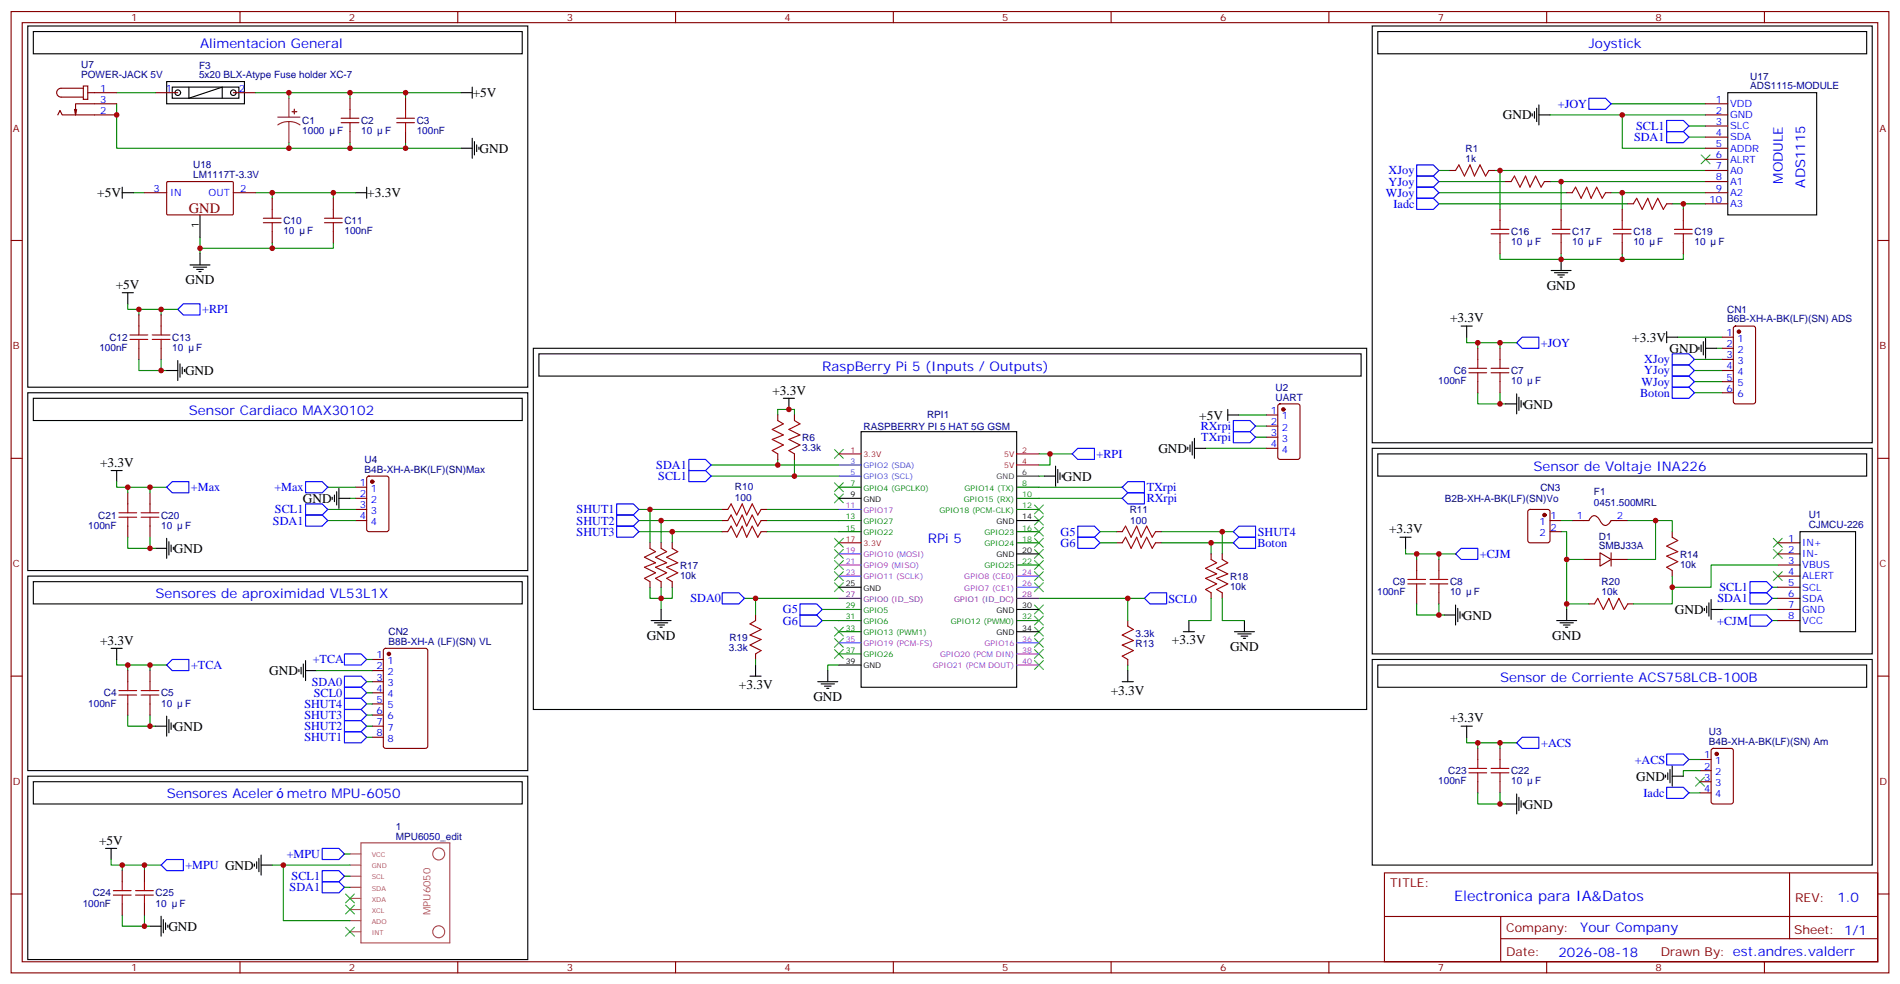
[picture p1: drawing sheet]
<svg xmlns="http://www.w3.org/2000/svg" width="603mm" height="312mm" viewBox="0 0 603 312" stroke-linecap="round" stroke-linejoin="round" font-family="sans-serif">
<g fill="none" stroke="#870000" stroke-width=".35">
<path d="M3.5 3.7h596.2v305.1h-596.2zM7.1 7.2h589.1v298.1h-589.1zM76.2 3.7v3.5M145.3 3.7v3.5M214.5 3.7v3.5M283.6 3.7v3.5M352.8 3.7v3.5M421.9 3.7v3.5M491.1 3.7v3.5M560.2 3.7v3.5M18.3 36.5l.7-1.4 .8 1.4h17.2M24.3 34.7l-.3 1.8"/>
<path d="M26.5 27.3h1.4v4.2h-1.4zM26.5 28h-7.1a1.41 1.41 0 0 0-1.4 1.4 1.41 1.41 0 0 0 1.4 1.4h7.1M27.9 29.4h9.1M37 32.9h-13v3.6l-.4-1.8M49.4 29.4h7M74.1 29.4h7M111.1 31.2v3.5M128.8 31.2v3.5M541.5 32.9h7.1M541.5 36.5h7.1M53 57.8l.3-.2 20.6 .1 .2 .3-.1 10.1-.3 .1h-20.6l-.2-.3zM111.1 41.8v3.5"/>
<path d="M128.8 41.8v3.5M460.4 54.1h1.7M472.7 54.1h1.8M478 57.6h1.8M490.4 57.6h1.7M541.5 57.6h7.1M541.5 54.1h7.1M541.5 40h7.1M541.5 43.5h7.1M541.5 50.6h7.1M541.5 47.1h7.1M3.5 76.3h3.6"/>
<path d="M45.9 61.2h7M74.1 61.2h7M86.4 62.9v3.6M86.4 73.5v3.5M105.8 62.9v3.6M105.8 73.5v3.5M476.2 66.5v3.5M476.2 77v3.6M495.7 66.5v3.5M495.7 77v3.6M497.4 61.2h1.8M509.8 61.2h1.7"/>
<path d="M515.1 66.5v3.5M515.1 77v3.6M516.8 64.7h1.8M529.2 64.7h1.7M534.5 66.5v3.5M534.5 77v3.6M541.5 64.7h7.1M541.5 61.2h7.1M596.2 76.3h3.5M44.1 100v3.5M51.2 100v3.5M44.1 110.6v3.5"/>
<path d="M51.2 110.6v3.5M469.2 110.6v3.5M476.2 110.6v3.5M546.8 107h3.5M546.8 110.6h3.5M546.8 114.1h3.5M546.8 117.6h3.5M550.6 103.7l.4-.2h5.7l.6 .4 .1 23.6-.5 .6-5.9 .1-.6-.5-.1-23.5zM246.9 131.7v1.8M252.2 131.7v1.8M402.2 131.7h3.5M402.2 135.3h3.5"/>
<path d="M402.2 138.8h3.5M405.9 128.4l.5-.2h5.6l.7 .4v16.5l-.4 .7h-5.9l-.7-.4v-16.5zM469.2 121.1v3.6M476.2 121.1v3.6M546.8 121.1h3.5M546.8 124.7h3.5M3.5 145.5h3.6M40.6 156.4v3.5M47.6 156.4v3.5M112.9 154.7h3.5M112.9 158.2h3.5M116.7 151.3l.4-.2h5.7l.6 .5 .1 16.5-.5 .6-5.9 .1-.6-.5-.1-16.5z"/>
<path d="M246.9 144.1v1.7M252.2 144.1v1.7M402.2 142.3h3.5M596.2 145.5h3.5M40.6 167v3.5M47.6 167v3.5M112.9 161.7h3.5M112.9 165.2h3.5M206.4 172.3v1.8M209.9 172.3v1.8M213.4 172.3v1.8M229.3 161.7h1.8"/>
<path d="M229.3 165.2h1.8M229.3 168.8h1.8M241.7 161.7h1.7M241.7 165.2h1.7M241.7 168.8h1.7M354.5 168.8h1.8M354.5 172.3h1.8M366.9 168.8h1.8M366.9 172.3h1.8M384.5 175.8v1.8M388.1 175.8v1.8M449.8 177.6v3.5"/>
<path d="M456.8 177.6v3.5M485.3 161.9l.5-.2h5.6l.7 .4v9.5l-.4 .6-5.9 .1-.7-.5v-9.4zM492.1 165.2h3.6M492.1 168.8h3.6M499.2 165.2h5.3l.6-.9a1.66 1.66 0 0 1 1.7-.5 1.66 1.66 0 0 1 1.1 1.3 2.13 2.13 0 0 0 2.3 1.6l1.3-1.5h5.3M502.7 177.6h5.3M508 175.5l3.5 2.1-3.5 2.1zM511.5 177.6h5.3M511.5 175.5v4.2M530.9 168.8v1.7M564.4 172.3h7.1M564.4 175.8h7.1"/>
<path d="M564.4 179.4h7.1M206.4 184.6v1.8M209.9 184.6v1.8M213.4 184.6v1.8M239.9 195.2v1.8M358.1 197v1.8M384.5 188.2v1.7M388.1 188.2v1.7M449.8 188.2v3.5M456.8 188.2v3.5M504.5 191.7h1.7M516.8 191.7h1.8"/>
<path d="M530.9 181.1v1.8M564.4 182.9h7.1M564.4 186.4h7.1M564.4 189.9h7.1M564.4 193.5h7.1M564.4 197h7.1M3.5 214.6h3.6M40.6 212.9v3.5M47.6 212.9v3.5M118.2 209.3h3.5M118.2 212.9h3.5M118.2 216.4h3.5"/>
<path d="M118.2 219.9h3.5M121.9 206l.5-.2h12.7l.7 .4v30.7l-.4 .6-13 .1-.6-.5-.1-30.6zM239.9 207.6v1.7M358.1 209.3v1.8M596.2 214.6h3.5M40.6 223.4v3.6M47.6 223.4v3.6M118.2 223.4h3.5M118.2 227h3.5M118.2 230.5h3.5M118.2 234h3.5M469.2 237.6v3.5"/>
<path d="M476.2 237.6v3.5M543.5 237.8l.5-.2h5.6l.7 .4v16.5l-.4 .6-5.9 .1-.7-.5v-16.4zM469.2 248.1v3.6M476.2 248.1v3.6M539.8 241.1h3.5M539.8 244.6h3.5M539.8 248.1h3.5M539.8 251.7h3.5M38.8 276.4v3.5M45.9 276.4v3.5M439.6 277.1h156.6v28.2h-156.6zM568.2 277.1v20.9"/>
<path d="M3.5 283.8h3.6M38.8 286.9v3.6M45.9 286.9v3.6M439.6 290.9h156.5M476.5 298h119.6M476.5 290.9v14.1M596.2 283.8h3.5M76.2 305.3v3.5M145.3 305.3v3.5M214.5 305.3v3.5M283.6 305.3v3.5M352.8 305.3v3.5"/>
<path d="M421.9 305.3v3.5M491.1 305.3v3.5M560.2 305.3v3.5"/>
</g>
<g fill="#870000" stroke="#870000" stroke-width=".35">
<circle cx="118.2" cy="152.9" r=".53"/>
<circle cx="490.4" cy="163.5" r=".53"/>
<circle cx="545" cy="239.3" r=".53"/>
<circle cx="123.5" cy="207.6" r=".53"/>
<circle cx="552.1" cy="105.3" r=".53"/>
<circle cx="407.5" cy="130" r=".53"/>
</g>
<g fill="none" stroke="#3c3" stroke-width=".35">
<path d="M540.1 49.2l2.8 2.8M542.9 49.2l-2.8 2.8M264.9 142.7l2.9 2.8M264.9 153.2l2.9 2.9M264.9 156.8l2.9 2.8M267.8 142.7l-2.9 2.8M267.8 153.2l-2.9 2.9M267.8 156.8l-2.9 2.8M264.9 174.4l2.9 2.8M264.9 177.9l2.9 2.9M264.9 170.9l2.9 2.8M267.8 174.4l-2.9 2.8"/>
<path d="M267.8 177.9l-2.9 2.9M267.8 170.9l-2.9 2.8M328.4 160.3l2.9 2.8M328.4 163.8l2.9 2.9M328.4 174.4l2.9 2.8M328.4 177.9l2.9 2.9M328.4 167.4l2.9 2.8M328.4 170.9l2.9 2.8M331.3 160.3l-2.9 2.8M331.3 163.8l-2.9 2.9M331.3 174.4l-2.9 2.8M331.3 177.9l-2.9 2.9"/>
<path d="M331.3 167.4l-2.9 2.8M331.3 170.9l-2.9 2.8M563 174.4l2.9 2.8M563 170.9l2.9 2.8M565.9 174.4l-2.9 2.8M565.9 170.9l-2.9 2.8M264.9 181.5l2.9 2.8M264.9 185l2.9 2.8M264.9 199.1l2.9 2.8M267.8 181.5l-2.9 2.8M267.8 185l-2.9 2.8M267.8 199.1l-2.9 2.8"/>
<path d="M328.4 192.1l2.9 2.8M328.4 181.5l2.9 2.8M328.4 185l2.9 2.8M328.4 199.1l2.9 2.8M328.4 195.6l2.9 2.8M331.3 192.1l-2.9 2.8M331.3 181.5l-2.9 2.8M331.3 185l-2.9 2.8M331.3 199.1l-2.9 2.8M331.3 195.6l-2.9 2.8M563 181.5l2.9 2.8M565.9 181.5l-2.9 2.8"/>
<path d="M264.9 202.6l2.9 2.9M264.9 206.2l2.9 2.8M267.8 202.6l-2.9 2.9M267.8 206.2l-2.9 2.8M328.4 202.6l2.9 2.9M328.4 206.2l2.9 2.8M328.4 209.7l2.9 2.8M331.3 202.6l-2.9 2.9M331.3 206.2l-2.9 2.8M331.3 209.7l-2.9 2.8M538.3 246.7l2.9 2.9M541.2 246.7l-2.9 2.9"/>
<path d="M109.7 283.8l2.8 2.8M109.7 287.3l2.8 2.8M109.7 294.4l2.8 2.8M112.5 283.8l-2.8 2.8M112.5 287.3l-2.8 2.8M112.5 294.4l-2.8 2.8"/>
</g>
<g fill="none" stroke="#008700" stroke-width=".35">
<path d="M37 32.9v14.2h109.4M37 29.4h12.4M81.1 29.4h65.3M91.7 29.4v1.8M111.1 29.4v1.8M128.8 29.4v1.8M492.1 36.5h49.4M511.5 32.9h30M515.1 36.5v10.6h26.4M91.7 45.3v1.8M111.1 45.3v1.8M128.8 45.3v1.8"/>
<path d="M456.8 57.6h21.2M456.8 54.1h3.6M474.5 54.1h1.7v12.4M476.2 54.1h65.3M492.1 57.6h3.6v8.9M495.7 57.6h45.8M536.2 40h5.3M536.2 43.5h5.3M42.3 61.2h3.6M63.5 75.3v5.3M81.1 61.2h31.8M86.4 77v1.8h-22.9"/>
<path d="M86.4 61.2v1.7M105.8 77v1.8h-19.4M105.8 61.2v1.7M456.8 64.7h60M456.8 61.2h40.6M511.5 61.2h3.6v5.3M515.1 61.2h26.4M530.9 64.7h3.6v1.8M534.5 64.7h7M40.6 96.4v1.8h15.8M44.1 98.2v1.8M51.2 98.2v1.8"/>
<path d="M476.2 80.6v1.7h19.5M495.7 80.6v1.7h19.4v-1.7M534.5 80.6v1.7h-19.4M44.1 114.1v3.5h7.1v-3.5M51.2 117.6h1.7M465.7 107v1.8h15.8M469.2 108.8v1.8M476.2 108.8v1.8M532.7 107h14.1M538 114.1h8.8M538 117.6h8.8M545 110.6h1.8"/>
<path d="M246.9 131.7v-1.7h5.3v1.7M393.3 131.7h8.9M398.6 138.8h3.6M398.6 135.3h3.6M469.2 124.7v3.5h7v-3.5M476.2 128.2h1.8M538 121.1h8.8M538 124.7h8.8M37 152.9v1.8h15.9M40.6 154.7v1.7M47.6 154.7v1.7M104.1 154.7h8.8"/>
<path d="M111.1 158.2h1.8M225.8 151.1h40.5M225.8 147.6h40.5M246.9 145.8v1.8M252.2 145.8v5.3M329.8 158.2h26.5M329.8 154.7h26.5M329.8 151.1h1.8M329.8 144.1h10.6M333.4 144.1v3.5h-3.6M382.8 142.3h19.4M40.6 170.5v3.6h7v-3.6"/>
<path d="M47.6 174.1h1.8M104.1 165.2h8.8M104.1 161.7h8.8M202.8 168.8h26.5M202.8 165.2h26.5M202.8 161.7h26.5M206.4 161.7v10.6M209.9 165.2v7.1M213.4 168.8v3.5M243.4 168.8h22.9M243.4 165.2h22.9M243.4 161.7h22.9"/>
<path d="M349.2 172.3h5.3M349.2 168.8h5.3M368.7 172.3h15.8v3.5M368.7 168.8h22.9M384.5 172.3h7.1M388.1 168.8v7M446.3 174.1v1.7h15.8M449.8 175.8v1.8M456.8 175.8v1.8M495.7 168.8h1.7v24.7M495.7 165.2h3.5M497.4 177.6h5.3"/>
<path d="M516.8 165.2h14.1v3.6M525.6 165.2v12.4h-8.8M564.4 179.4h-21.1v7h-12.4M206.4 186.4v3.5h3.5v3.6M209.9 186.4v3.5h3.5v-3.5M236.4 189.9h29.9M239.9 189.9v5.3M261.1 197h5.2M261.1 193.5h5.2M329.8 189.9h33.6M358.1 189.9v7.1M384.5 189.9v7.1h-7"/>
<path d="M388.1 189.9v7.1h7M449.8 191.7v3.5h7v-3.5M456.8 195.2h1.8M497.4 191.7h7.1M530.9 182.9v8.8h-12.3M546.8 193.5h17.6M562.7 189.9h1.7M562.7 197h1.7M562.7 186.4h1.7M37 209.3v1.8h15.9M40.6 211.1v1.8M47.6 211.1v1.8"/>
<path d="M100.5 212.9h17.7M116.4 209.3h1.8M116.4 219.9h1.8M116.4 216.4h1.8M239.9 209.3v1.8M266.3 211.1h-3.5v1.8M358.1 211.1v1.8M40.6 227v3.5h7v-3.5M47.6 230.5h1.8M116.4 230.5h1.8M116.4 234h1.8M116.4 227h1.8"/>
<path d="M116.4 223.4h1.8M465.7 234v1.8h15.8M469.2 235.8v1.8M476.2 235.8v1.8M469.2 251.7v3.5h7v-3.5M476.2 255.2h1.8M536.2 251.7h3.6M536.2 241.1h3.6M539.8 244.6h-5.3v1.8M35.3 272.8v1.8h15.9M38.8 274.6v1.8M45.9 274.6v1.8"/>
<path d="M86.4 274.6h24.7M90 274.6v17.6h21.1M109.4 278.1h1.7M109.4 271.1h1.7M38.8 290.5v3.5h7.1v-3.5M45.9 294h1.7M109.4 281.7h1.7"/>
</g>
<g fill="none" stroke="#000" stroke-width=".35">
<path d="M8.8 8.3h158.8v114.6h-158.8zM10.6 10h155.2v7.1h-155.2zM435.7 8.3h158.7v132.2h-158.7zM437.4 10h155.3v7.1h-155.3zM52.9 25.9h24.7v7h-24.7zM54.7 27.7h21.1v3.5h-21.1zM60 27.7v3.5l10.6-3.5v3.5M146.4 29.4h3.5M149.9 27.7v3.5M486.5 36.1v.7M487.2 35.4v2.1M487.9 34.4v4.2"/>
<path d="M488.6 36.5h3.5M488.6 33.3v6.4M548.6 29.4h28.2v38.8h-28.2zM38.8 59.4v3.5M116.4 59.4v3.5M146.4 47.1h3.5M149.9 43.9v6.3M150.6 44.9v4.3M151.3 46v2.1M152 46.7v.7M38.8 61.2h3.5M63.5 68.2v7.1"/>
<path d="M112.9 61.2h3.5M38.8 92.9h3.5M40.6 92.9v3.5M60.3 84.1h6.4M61.4 84.8h4.2M62.4 85.5h2.2M63.1 86.2h.8M63.5 80.6v3.5M492.5 85.9h6.3M493.5 86.6h4.3M494.6 87.3h2.1M495.3 88h.7"/>
<path d="M495.7 82.3v3.6M52.9 117.6h3.5M56.4 114.4v6.4M57.1 115.5v4.2M57.9 116.6v2.1M58.6 117.3v.7M169.3 110.6h264.6v114.6h-264.6zM171.1 112.3h261.1v7.1h-261.1zM463.9 103.5h3.5M465.7 103.5v3.5M529.2 107h3.5M529.2 105.3v3.5"/>
<path d="M539.4 110.2v.7M540.1 109.5v2.1M540.8 108.4v4.3M541.5 110.6h3.5M541.5 107.4v6.3M8.8 124.7h158.8v56.4h-158.8zM10.6 126.4h155.2v7.1h-155.2zM248.7 126.4h3.5M250.5 126.4v3.6M273.4 137h49.4v81.2h-49.4zM379.2 139.1v6.4M389.8 131.7h3.5"/>
<path d="M389.8 130v3.5M478 128.2h3.5M481.5 125v6.4M482.2 126.1v4.2M483 127.1v2.2M483.7 127.8v.8M35.3 149.4h3.5M37 149.4v3.5M105.5 157.8v.7M106.2 157.1v2.1M106.9 156.1v4.2M107.6 158.2h3.5"/>
<path d="M107.6 155v6.4M266.3 158.2h7.1M331.6 151.1h3.5M335.1 148v6.3M335.8 149v4.2M336.5 150.1v2.1M337.3 150.8v.7M377.1 142v.7M377.8 141.3v2.1M378.5 140.2v4.2M379.2 142.3h3.6M435.7 142.3h158.7v65.3h-158.7z"/>
<path d="M437.4 144.1h155.3v7h-155.3zM49.4 174.1h3.5M52.9 170.9v6.3M53.6 171.9v4.3M54.3 173v2.1M55 173.7v.7M322.8 165.2h7M322.8 175.8h7M444.5 170.5h3.5M446.3 170.5v3.6M571.5 168.8h17.6v31.7h-17.6zM8.8 182.9h158.8v61.7h-158.8z"/>
<path d="M10.6 184.6h155.2v7.1h-155.2zM206.7 197h6.4M207.8 197.7h4.2M208.8 198.4h2.2M209.5 199.1h.8M209.9 193.5v3.5M266.3 186.4h7.1M322.8 193.5h7M377.5 197v3.5M395.1 197v3.5M458.6 195.2h3.5M462.1 192.1v6.3"/>
<path d="M462.8 193.1v4.2M463.5 194.2v2.1M464.3 194.9v.7M494.2 197h6.4M495.3 197.7h4.2M496.4 198.4h2.1M497.1 199.1h.7M497.4 193.5v3.5M541.2 193.1v.7M541.9 192.4v2.1M542.6 191.3v4.3M543.3 193.5h3.5"/>
<path d="M543.3 190.3v6.3M35.3 205.8h3.5M37 205.8v3.5M94.9 212.5v.7M95.6 211.8v2.1M96.3 210.7v4.3M97 212.9h3.5M97 209.7v6.3M238.1 214.6h3.6M239.9 211.1v3.5M259.6 216.4h6.4M260.7 217.1h4.2"/>
<path d="M261.8 217.8h2.1M262.5 218.5h.7M262.8 212.9v3.5M266.3 211.1h7.1M322.8 200.5h7M356.3 216.4h3.5M358.1 212.9v3.5M375.7 200.5h3.5M391.9 200.5h6.4M393 201.2h4.2M394.1 201.9h2.1M394.8 202.6h.7"/>
<path d="M435.7 209.3h158.7v65.3h-158.7zM437.4 211.1h155.3v7.1h-155.3zM49.4 230.5h3.5M52.9 227.3v6.4M53.6 228.4v4.2M54.3 229.4v2.2M55 230.2v.7M463.9 230.5h3.5M465.7 230.5v3.5M8.8 246.4h158.8v58.2h-158.8zM10.6 248.1h155.2v7.1h-155.2zM478 255.2h3.5"/>
<path d="M481.5 252v6.4M482.2 253.1v4.2M483 254.1v2.2M483.7 254.8v.8M528.8 246v.7M529.5 245.3v2.1M530.2 244.3v4.2M530.9 246.4h3.6M530.9 243.2v6.4M33.5 269.3h3.5M35.3 269.3v3.5M80.8 274.2v.8"/>
<path d="M81.5 273.5v2.2M82.2 272.5v4.2M82.9 274.6h3.5M82.9 271.4v6.4M47.6 294h3.6M51.2 290.8v6.4M51.9 291.9v4.2M52.6 292.9v2.2M53.3 293.7v.7"/>
<circle cx="56.4" cy="29.4" r=".88"/>
<circle cx="74.1" cy="29.4" r=".88"/>
</g>
<g fill="none" stroke="#00f" stroke-width=".35">
<path d="M504.5 31.2h5.3l1.7 1.7-1.7 1.8h-5.3zM529.2 38.2h5.3l1.7 1.8-1.7 1.8h-5.3zM449.8 59.4h5.3l1.7 1.8-1.7 1.7h-5.3zM449.8 55.9h5.3l1.7 1.7-1.7 1.8h-5.3zM449.8 52.4h5.3l1.7 1.7-1.7 1.8h-5.3zM529.2 41.8h5.3l1.7 1.7-1.7 1.8h-5.3zM449.8 62.9h5.3l1.7 1.8-1.7 1.8h-5.3zM56.4 98.2l1.8-1.8h5.3v3.6h-5.3zM481.5 108.8l1.8-1.8h5.3v3.6h-5.3zM530.9 119.4h5.3l1.8 1.7-1.8 1.8h-5.3zM530.9 115.9h5.3l1.8 1.7-1.8 1.8h-5.3zM530.9 112.3h5.3l1.8 1.8-1.8 1.8h-5.3z"/>
<path d="M391.6 133.5h5.3l1.7 1.8-1.7 1.7h-5.3zM391.6 137h5.3l1.7 1.8-1.7 1.7h-5.3zM530.9 122.9h5.3l1.8 1.8-1.8 1.7h-5.3zM52.9 154.7l1.8-1.8h5.3v3.5h-5.3zM97 159.9h5.3l1.8 1.8-1.8 1.8h-5.3zM97 152.9h5.3l1.8 1.8-1.8 1.7h-5.3zM195.8 159.9h5.3l1.7 1.8-1.7 1.8h-5.3zM218.7 149.4h5.3l1.8 1.7-1.8 1.8h-5.3zM218.7 145.8h5.3l1.8 1.8-1.8 1.8h-5.3zM340.4 144.1l1.8-1.8h5.3v3.5h-5.3zM356.3 158.2l1.8-1.8h5.3v3.5h-5.3zM358.1 152.9h5.3v3.5h-5.3l-1.8-1.7z"/>
<path d="M97 163.5h5.3l1.8 1.7-1.8 1.8h-5.3zM195.8 167h5.3l1.7 1.8-1.7 1.7h-5.3zM195.8 163.5h5.3l1.7 1.7-1.7 1.8h-5.3zM342.2 167h5.3l1.7 1.8-1.7 1.7h-5.3zM342.2 170.5h5.3l1.7 1.8-1.7 1.8h-5.3zM391.6 172.3l1.7-1.8h5.3v3.6h-5.3zM391.6 168.8l1.7-1.8h5.3v3.5h-5.3zM462.1 175.8l1.8-1.7h5.3v3.5h-5.3zM229.3 188.2h5.3l1.8 1.7-1.8 1.8h-5.3zM254 191.7h5.3l1.8 1.8-1.8 1.7h-5.3zM254 195.2h5.3l1.8 1.8-1.8 1.8h-5.3zM363.4 189.9l1.7-1.7h5.3v3.5h-5.3z"/>
<path d="M555.6 195.2h5.3l1.8 1.8-1.8 1.8h-5.3zM555.6 188.2h5.3l1.8 1.7-1.8 1.8h-5.3zM555.6 184.6h5.3l1.8 1.8-1.8 1.8h-5.3zM54.7 209.3h5.3v3.6h-5.3l-1.8-1.8zM109.4 207.6h5.3l1.7 1.7-1.7 1.8h-5.3zM109.4 218.2h5.3l1.7 1.7-1.7 1.8h-5.3zM109.4 214.6h5.3l1.7 1.8-1.7 1.8h-5.3zM109.4 232.3h5.3l1.7 1.7-1.7 1.8h-5.3zM109.4 228.7h5.3l1.7 1.8-1.7 1.8h-5.3zM109.4 225.2h5.3l1.7 1.8-1.7 1.7h-5.3zM109.4 221.7h5.3l1.7 1.7-1.7 1.8h-5.3zM481.5 235.8l1.8-1.8h5.3v3.6h-5.3z"/>
<path d="M529.2 239.3h5.3l1.7 1.8-1.7 1.8h-5.3zM529.2 249.9h5.3l1.7 1.8-1.7 1.7h-5.3zM51.2 274.6l1.7-1.8h5.3v3.6h-5.3zM102.3 269.3h5.3l1.8 1.8-1.8 1.7h-5.3zM102.3 276.4h5.3l1.8 1.7-1.8 1.8h-5.3zM102.3 279.9h5.3l1.8 1.8-1.8 1.7h-5.3z"/>
</g>
<g fill="none" stroke="#a10000" stroke-width=".35">
<path d="M108.3 38.9h5.6M108.3 37.5h5.6M111.1 34.7v2.8M111.1 38.9v2.9M125.9 38.9h5.7M125.9 37.5h5.7M128.8 34.7v2.8M128.8 38.9v2.9M462.1 54.1l1.1-1.7 1.8 3.5 1.7-3.5 1.4 3.5 1.8-3.5 1.8 3.5 1-1.8M479.8 57.6l1-1.7 1.8 3.5 1.8-3.5 1.4 3.5 1.7-3.5 1.8 3.5 1.1-1.8M83.6 69.3h5.7M83.6 70.7h5.7"/>
<path d="M86.4 66.5v2.8M86.4 70.7v2.8M103 69.3h5.7M103 70.7h5.7M105.8 66.5v2.8M105.8 70.7v2.8M473.4 72.8h5.7M473.4 74.2h5.7M476.2 70v2.8M476.2 74.2v2.8M492.8 72.8h5.7M492.8 74.2h5.7"/>
<path d="M495.7 70v2.8M495.7 74.2v2.8M499.2 61.2l1-1.8 1.8 3.5 1.8-3.5 1.4 3.5 1.7-3.5 1.8 3.5 1.1-1.7M512.2 72.8h5.7M512.2 74.2h5.7M515.1 70v2.8M515.1 74.2v2.8M518.6 64.7l1-1.8 1.8 3.6 1.8-3.6 1.4 3.6 1.7-3.6 1.8 3.6 1.1-1.8M531.6 72.8h5.7M531.6 74.2h5.7M534.5 70v2.8M534.5 74.2v2.8"/>
<path d="M41.3 107.7h5.6M41.3 106.3h5.6M44.1 103.5v2.8M44.1 107.7v2.9M48.3 107.7h5.7M48.3 106.3h5.7M51.2 103.5v2.8M51.2 107.7v2.9M466.4 118.3h5.6M466.4 116.9h5.6M469.2 114.1v2.8M469.2 118.3v2.8"/>
<path d="M473.4 118.3h5.7M473.4 116.9h5.7M476.2 114.1v2.8M476.2 118.3v2.8M246.9 133.5l1.8 1-3.5 1.8 3.5 1.8-3.5 1.4 3.5 1.8-3.5 1.7 1.7 1.1M252.2 133.5l1.8 1-3.5 1.8 3.5 1.8-3.5 1.4 3.5 1.8-3.5 1.7 1.7 1.1M40.6 159.9v2.9M47.6 159.9v2.9M37.7 162.8h5.7M37.7 164.2h5.7M40.6 164.2v2.8M44.8 162.8h5.6"/>
<path d="M44.8 164.2h5.6M47.6 164.2v2.8M206.4 174.1l1.7 1-3.5 1.8 3.5 1.7-3.5 1.5 3.5 1.7-3.5 1.8 1.8 1M209.9 174.1l1.8 1-3.6 1.8 3.6 1.7-3.6 1.5 3.6 1.7-3.6 1.8 1.8 1M213.4 174.1l1.8 1-3.5 1.8 3.5 1.7-3.5 1.5 3.5 1.7-3.5 1.8 1.7 1M231.1 161.7l1-1.8 1.8 3.6 1.8-3.6 1.4 3.6 1.7-3.6 1.8 3.6 1.1-1.8M231.1 165.2l1-1.7 1.8 3.5 1.8-3.5 1.4 3.5 1.7-3.5 1.8 3.5 1.1-1.8M231.1 168.8l1-1.8 1.8 3.5 1.8-3.5 1.4 3.5 1.7-3.5 1.8 3.5 1.1-1.7M356.3 172.3l1.1-1.8 1.7 3.6 1.8-3.6 1.4 3.6 1.8-3.6 1.7 3.6 1.1-1.8M356.3 168.8l1.1-1.8 1.7 3.5 1.8-3.5 1.4 3.5 1.8-3.5 1.7 3.5 1.1-1.7M384.5 177.6l1.8 1-3.5 1.8 3.5 1.8-3.5 1.4 3.5 1.7-3.5 1.8 1.7 1.1M388.1 177.6l1.7 1-3.5 1.8 3.5 1.8-3.5 1.4 3.5 1.7-3.5 1.8 1.8 1.1"/>
<path d="M530.9 170.5l1.8 1.1-3.5 1.8 3.5 1.7-3.5 1.4 3.5 1.8-3.5 1.8 1.7 1M239.9 197l-1.8 1 3.6 1.8-3.6 1.8 3.6 1.4-3.6 1.8 3.6 1.7-1.8 1.1M358.1 198.8l1.7 1-3.5 1.8 3.5 1.7-3.5 1.5 3.5 1.7-3.5 1.8 1.8 1M447 183.9h5.6M447 185.3h5.6M449.8 181.1v2.8M449.8 185.3v2.9M454 183.9h5.7M454 185.3h5.7M456.8 181.1v2.8M456.8 185.3v2.9M506.2 191.7l1.1-1.8 1.8 3.6 1.7-3.6 1.4 3.6 1.8-3.6 1.8 3.6 1-1.8"/>
<path d="M37.7 219.2h5.7M40.6 216.4v2.8M44.8 219.2h5.6M47.6 216.4v2.8M37.7 220.6h5.7M40.6 220.6v2.8M44.8 220.6h5.6M47.6 220.6v2.8M466.4 243.9h5.6M466.4 245.3h5.6M469.2 241.1v2.8M469.2 245.3v2.8"/>
<path d="M473.4 243.9h5.7M473.4 245.3h5.7M476.2 241.1v2.8M476.2 245.3v2.8M38.8 279.9v2.8M45.9 279.9v2.8M36 284.1h5.6M36 282.7h5.6M38.8 284.1v2.8M43 284.1h5.7M43 282.7h5.7M45.9 284.1v2.8"/>
</g>
<path d="M266.3 144.1h7.1M322.8 144.1h7M322.8 147.6h7M266.3 172.3h7.1" fill="none" stroke="#f00" stroke-width=".35"/>
<path d="M266.3 147.6h7.1M266.3 151.1h7.1" fill="none" stroke="#06c" stroke-width=".35"/>
<path d="M322.8 151.1h7" fill="none" stroke="#333" stroke-width=".35"/>
<g fill="none" stroke="#060" stroke-width=".35">
<path d="M266.3 154.7h7.1M322.8 154.7h7M322.8 158.2h7M266.3 165.2h7.1M266.3 168.8h7.1M322.8 161.7h7M322.8 168.8h7M322.8 172.3h7M322.8 179.4h7M266.3 193.5h7.1M266.3 197h7.1M322.8 197h7"/>
<path d="M266.3 200.5h7.1M266.3 207.6h7.1"/>
</g>
<path d="M266.3 161.7h7.1M266.3 175.8h7.1M266.3 179.4h7.1M266.3 182.9h7.1M322.8 182.9h7M322.8 186.4h7M266.3 204h7.1M322.8 204h7M322.8 207.6h7M322.8 211.1h7" fill="none" stroke="#90f" stroke-width=".35"/>
<path d="M266.3 189.9h7.1M322.8 189.9h7" fill="none" stroke="#609" stroke-width=".35"/>
<path d="M88.2 37.2h7M91.7 38.6l-1.8 .2-1.7 .9M91.7 38.6l1.9 .2 1.6 .9M91.7 31.2v6M91.7 38.6v6.7" fill="none" stroke="#8c2424" stroke-width=".35"/>
<g fill="#8c2424" stroke="#8c2424" stroke-width=".35">
<path d="M92.8 35.4l1.4 .1z"/>
<path d="M93.5 34.7v1.4z"/>
</g>
<path d="M111.1 271.1h3.5M111.1 278.1h3.5M111.1 274.6h3.5M114.6 267.5h28.2v31.8h-28.2zM141.2 271.1a1.9 1.9 0 0 0-2.8-1.7 1.9 1.9 0 0 0-.1 3.3 1.9 1.9 0 0 0 2.9-1.5M111.1 281.7h3.5M111.1 285.2h3.5M111.1 288.7h3.5M111.1 292.2h3.5M111.1 295.8h3.5M141.2 295.8a1.9 1.9 0 0 0-2.8-1.7 1.9 1.9 0 0 0-.1 3.3 1.9 1.9 0 0 0 2.9-1.5" fill="none" stroke="#a64a4a" stroke-width=".35"/>
<g fill="#c00">
<circle cx="37" cy="36.5" r=".88"/>
<circle cx="111.1" cy="29.4" r=".88"/>
<circle cx="239.9" cy="189.9" r=".88"/>
<circle cx="250.5" cy="130" r=".88"/>
<circle cx="358.1" cy="189.9" r=".88"/>
<circle cx="128.8" cy="29.4" r=".88"/>
<circle cx="91.7" cy="29.4" r=".88"/>
<circle cx="388.1" cy="168.8" r=".88"/>
<circle cx="384.5" cy="172.3" r=".88"/>
<circle cx="209.9" cy="189.9" r=".88"/>
<circle cx="213.4" cy="168.8" r=".88"/>
<circle cx="209.9" cy="165.2" r=".88"/>
<circle cx="206.4" cy="161.7" r=".88"/>
<circle cx="246.9" cy="147.6" r=".88"/>
<circle cx="252.2" cy="151.1" r=".88"/>
<circle cx="534.5" cy="64.7" r=".88"/>
<circle cx="495.7" cy="82.3" r=".88"/>
<circle cx="515.1" cy="82.3" r=".88"/>
<circle cx="515.1" cy="36.5" r=".88"/>
<circle cx="515.1" cy="61.2" r=".88"/>
<circle cx="495.7" cy="57.6" r=".88"/>
<circle cx="476.3" cy="54.1" r=".88"/>
<circle cx="333.4" cy="144.1" r=".88"/>
<circle cx="86.4" cy="78.8" r=".88"/>
<circle cx="105.8" cy="61.2" r=".88"/>
<circle cx="86.4" cy="61.2" r=".88"/>
<circle cx="63.5" cy="78.8" r=".88"/>
<circle cx="91.7" cy="47.1" r=".88"/>
<circle cx="111.1" cy="47.1" r=".88"/>
<circle cx="128.8" cy="47.1" r=".88"/>
<circle cx="51.2" cy="117.6" r=".88"/>
<circle cx="44.1" cy="98.2" r=".88"/>
<circle cx="51.2" cy="98.2" r=".88"/>
<circle cx="47.6" cy="154.7" r=".88"/>
<circle cx="40.6" cy="154.7" r=".88"/>
<circle cx="47.6" cy="174.1" r=".88"/>
<circle cx="47.6" cy="230.5" r=".88"/>
<circle cx="40.6" cy="211.1" r=".88"/>
<circle cx="47.6" cy="211.1" r=".88"/>
<circle cx="476.3" cy="128.2" r=".88"/>
<circle cx="469.2" cy="108.8" r=".88"/>
<circle cx="476.3" cy="108.8" r=".88"/>
<circle cx="456.8" cy="175.8" r=".88"/>
<circle cx="449.8" cy="175.8" r=".88"/>
<circle cx="456.8" cy="195.2" r=".88"/>
<circle cx="476.3" cy="235.8" r=".88"/>
<circle cx="469.2" cy="235.8" r=".88"/>
<circle cx="476.3" cy="255.2" r=".88"/>
<circle cx="45.9" cy="294" r=".88"/>
<circle cx="38.8" cy="274.6" r=".88"/>
<circle cx="45.9" cy="274.6" r=".88"/>
<circle cx="90" cy="274.6" r=".88"/>
<circle cx="497.4" cy="191.7" r=".88"/>
<circle cx="530.9" cy="186.4" r=".88"/>
<circle cx="497.4" cy="177.6" r=".88"/>
<circle cx="525.6" cy="165.2" r=".88"/>
</g>
<text font-size="4.6" fill="#800" x="60" y="67.5">GND</text>
<text font-size="4.6" fill="#00f" x="461.7" y="286.1">Electronica para IA&amp;Datos</text>
<g font-size="4.2" fill="#00f">
<text x="63.5" y="15.3">Alimentacion General</text>
<text x="504.5" y="15.3">Joystick</text>
<text x="566.1" y="58.3" transform="rotate(-90 566.1 58.3)">MODULE</text>
<text x="573.1" y="59.5" transform="rotate(-90 573.1 59.5)">ADS1115</text>
<text x="261.1" y="117.6">RaspBerry Pi 5 (Inputs / Outputs)</text>
<text x="60" y="131.7">Sensor Cardiaco MAX30102</text>
<text x="486.8" y="149.4">Sensor de Voltaje INA226</text>
<text x="294.6" y="172.3">RPi 5</text>
<text x="49.4" y="189.9">Sensores de aproximidad VL53L1X</text>
<text x="476.2" y="216.4">Sensor de Corriente ACS758LCB-100B</text>
<text x="52.9" y="253.4">Sensores Aceler</text>
<text x="91.1" y="253.4">metro MPU-6050</text>
<text x="583.4" y="286.3">1.0</text>
<text x="501.7" y="295.9">Your Company</text>
<text x="494.8" y="303.7">2026-08-18</text>
</g>
<g font-size="4.2">
<text x="150.1" y="30.8">+5V</text>
<text x="477.1" y="37.9">GND</text>
<text x="152.2" y="48.5">GND</text>
<text x="30.9" y="62.6">+5V</text>
<text x="116.6" y="62.6">+3.3V</text>
<text x="36.7" y="91.9">+5V</text>
<text x="58.9" y="90.2">GND</text>
<text x="491.1" y="91.9">GND</text>
<text x="460.4" y="102.3">+3.3V</text>
<text x="518.2" y="108.5">+3.3V</text>
<text x="530" y="112">GND</text>
<text x="58.7" y="119.1">GND</text>
<text x="245.2" y="125.3">+3.3V</text>
<text x="483.8" y="129.7">GND</text>
<text x="380.7" y="133.2">+5V</text>
<text x="367.8" y="143.7">GND</text>
<text x="31.8" y="148.2">+3.3V</text>
<text x="337.4" y="152.6">GND</text>
<text x="96.1" y="159.6">GND</text>
<text x="441" y="169.3">+3.3V</text>
<text x="55.2" y="175.5">GND</text>
<text x="464.4" y="196.7">GND</text>
<text x="531.8" y="194.9">GND</text>
<text x="205.3" y="203">GND</text>
<text x="492.8" y="203">GND</text>
<text x="31.8" y="204.6">+3.3V</text>
<text x="372.1" y="204.5">+3.3V</text>
<text x="390.5" y="206.6">GND</text>
<text x="85.5" y="214.3">GND</text>
<text x="234.6" y="218.6">+3.3V</text>
<text x="352.6" y="220.8">+3.3V</text>
<text x="258.2" y="222.5">GND</text>
<text x="55.2" y="232">GND</text>
<text x="460.4" y="229.3">+3.3V</text>
<text x="519.5" y="247.9">GND</text>
<text x="483.8" y="256.7">GND</text>
<text x="31.4" y="268.3">+5V</text>
<text x="53.4" y="295.5">GND</text>
</g>
<g font-size="3.9" fill="#00f">
<text x="494.6" y="34.3">+JOY</text>
<text x="519.5" y="41.3">SCL1</text>
<text x="518.8" y="44.8">SDA1</text>
<text x="440.9" y="58.9">YJoy</text>
<text x="440.9" y="55.4">XJoy</text>
<text x="440" y="62.4">WJoy</text>
<text x="442.5" y="66">Iadc</text>
<text x="64.2" y="99.4">+RPI</text>
<text x="489.2" y="110.1">+JOY</text>
<text x="522" y="118.9">YJoy</text>
<text x="522" y="115.3">XJoy</text>
<text x="520.8" y="125.9">Boton</text>
<text x="521.2" y="122.4">WJoy</text>
<text x="381.2" y="136.5">RXrpi</text>
<text x="381.4" y="140">TXrpi</text>
<text x="208.4" y="148.9">SDA1</text>
<text x="348.2" y="145.3">+RPI</text>
<text x="60.6" y="155.9">+Max</text>
<text x="87.1" y="155.9">+Max</text>
<text x="209" y="152.4">SCL1</text>
<text x="364.1" y="155.9">TXrpi</text>
<text x="364.1" y="159.4">RXrpi</text>
<text x="86.6" y="166.5">SDA1</text>
<text x="87.3" y="163">SCL1</text>
<text x="183.1" y="166.5">SHUT2</text>
<text x="183.1" y="163">SHUT1</text>
<text x="183.1" y="170">SHUT3</text>
<text x="336.8" y="170">G5</text>
<text x="336.8" y="173.6">G6</text>
<text x="399.2" y="173.7">Boton</text>
<text x="399.3" y="170">SHUT4</text>
<text x="469.9" y="177.1">+CJM</text>
<text x="219.2" y="191.2">SDA0</text>
<text x="371" y="191.3">SCL0</text>
<text x="545.3" y="191.2">SDA1</text>
<text x="545.9" y="187.7">SCL1</text>
<text x="248.6" y="194.7">G5</text>
<text x="248.6" y="198.3">G6</text>
<text x="545.2" y="198.3">+CJM</text>
<text x="60.7" y="212.5">+TCA</text>
<text x="99.3" y="210.5">+TCA</text>
<text x="99" y="217.6">SDA0</text>
<text x="99.7" y="221.2">SCL0</text>
<text x="96.6" y="224.7">SHUT4</text>
<text x="96.6" y="231.8">SHUT2</text>
<text x="96.6" y="228.2">SHUT3</text>
<text x="96.6" y="235.3">SHUT1</text>
<text x="489.3" y="237.1">+ACS</text>
<text x="519" y="242.4">+ACS</text>
<text x="521.8" y="252.9">Iadc</text>
<text x="58.9" y="275.9">+MPU GND</text>
<text x="91" y="272.3">+MPU</text>
<text x="92.6" y="279.4">SCL1</text>
<text x="91.9" y="282.9">SDA1</text>
</g>
<g font-size="3.9" fill="#800">
<text x="441.3" y="281.7">TITLE:</text>
<text x="570" y="286.3">REV:</text>
<text x="478.2" y="295.9">Company:</text>
<text x="569.6" y="296.5">Sheet: 1/1</text>
<text x="478.2" y="303.5">Date:</text>
<text x="527.3" y="303.6">Drawn By: est.andres.valderr</text>
</g>
<g font-size="3.2" fill="#800">
<text x="41.6" y="6.7">1</text>
<text x="110.8" y="6.7">2</text>
<text x="179.9" y="6.7">3</text>
<text x="249.1" y="6.7">4</text>
<text x="318.2" y="6.7">5</text>
<text x="387.3" y="6.7">6</text>
<text x="456.5" y="6.7">7</text>
<text x="525.6" y="6.7">8</text>
<text x="4.1" y="41.8">A</text>
<text x="596.7" y="41.8">A</text>
<text x="4.1" y="110.9">B</text>
<text x="596.7" y="110.9">B</text>
<text x="4.1" y="180.1">C</text>
<text x="596.7" y="180.1">C</text>
<text x="4.1" y="249.2">D</text>
<text x="596.7" y="249.2">D</text>
<text x="41.6" y="308.3">1</text>
<text x="110.8" y="308.3">2</text>
<text x="179.9" y="308.3">3</text>
<text x="249.1" y="308.3">4</text>
<text x="318.2" y="308.3">5</text>
<text x="387.3" y="308.3">6</text>
<text x="456.5" y="308.3">7</text>
<text x="525.6" y="308.3">8</text>
</g>
<g font-size="3.2" fill="#000080">
<text x="25.8" y="21.7">U7</text>
<text x="63.2" y="21.8">F3</text>
<text x="25.8" y="24.8">POWER-JACK 5V</text>
<text x="63.2" y="24.8">5x20 BLX-Atype Fuse holder XC-7</text>
<text x="555.7" y="28.4">ADS1115-MODULE</text>
<text x="555.7" y="25.3">U17</text>
<text x="96" y="39.4">C1</text>
<text x="114.7" y="39.4">C2</text>
<text x="132.3" y="39.4">C3</text>
<text x="96" y="42.5">1000</text>
<text x="107.1" y="42.5">F</text>
<text x="114.7" y="42.6">10</text>
<text x="122.2" y="42.6">F</text>
<text x="132.3" y="42.6">100nF</text>
<text x="61.3" y="53.3">U18</text>
<text x="465.3" y="51.3">1k</text>
<text x="465.3" y="48.1">R1</text>
<text x="61.3" y="56.4">LM1117T-3.3V</text>
<text x="90" y="71.1">C10</text>
<text x="109.4" y="71.1">C11</text>
<text x="90" y="74.3">10</text>
<text x="97.5" y="74.3">F</text>
<text x="109.4" y="74.3">100nF</text>
<text x="479.8" y="77.9">10</text>
<text x="479.8" y="74.7">C16</text>
<text x="487.4" y="77.9">F</text>
<text x="499.2" y="77.9">10</text>
<text x="499.2" y="74.7">C17</text>
<text x="506.8" y="77.9">F</text>
<text x="518.6" y="77.9">10</text>
<text x="518.6" y="74.7">C18</text>
<text x="526.2" y="77.9">F</text>
<text x="538" y="77.9">10</text>
<text x="538" y="74.7">C19</text>
<text x="545.6" y="77.9">F</text>
<text x="548.4" y="99.2">CN1</text>
<text x="548.4" y="102.2">B6B-XH-A-BK(LF)(SN) ADS</text>
<text x="31.6" y="111.4">100nF</text>
<text x="34.7" y="108.2">C12</text>
<text x="54.7" y="111.4">10</text>
<text x="54.7" y="108.2">C13</text>
<text x="62.3" y="111.4">F</text>
<text x="461.6" y="118.8">C6</text>
<text x="479.8" y="118.8">C7</text>
<text x="405" y="124">U2</text>
<text x="456.7" y="122">100nF</text>
<text x="479.8" y="122">10</text>
<text x="487.4" y="122">F</text>
<text x="405" y="127.1">UART</text>
<text x="274.2" y="136.5">RASPBERRY PI 5 HAT 5G GSM</text>
<text x="294.3" y="132.8">RPI1</text>
<text x="254.7" y="143.1">3.3k</text>
<text x="254.7" y="140">R6</text>
<text x="115.7" y="146.8">U4</text>
<text x="115.7" y="150">B4B-XH-A-BK(LF)(SN)Max</text>
<text x="233.3" y="155.7">R10</text>
<text x="489.1" y="155.8">CN3</text>
<text x="233.3" y="158.9">100</text>
<text x="458.7" y="159.3">B2B-XH-A-BK(LF)(SN)Vo</text>
<text x="506.1" y="160.5">0451.500MRL</text>
<text x="506.1" y="157.3">F1</text>
<text x="28" y="167.8">100nF</text>
<text x="31.2" y="164.6">C21</text>
<text x="51.2" y="167.8">10</text>
<text x="51.2" y="164.6">C20</text>
<text x="58.7" y="167.8">F</text>
<text x="358.7" y="162.9">R11</text>
<text x="358.8" y="166.4">100</text>
<text x="574.3" y="167.5">CJMCU-226</text>
<text x="574.3" y="164.5">U1</text>
<text x="507.7" y="171.3">D1</text>
<text x="507.7" y="174.4">SMBJ33A</text>
<text x="533.4" y="177">R14</text>
<text x="215.9" y="183.7">10k</text>
<text x="215.9" y="180.5">R17</text>
<text x="390.5" y="184">R18</text>
<text x="442.2" y="185.8">C9</text>
<text x="460.4" y="185.8">C8</text>
<text x="508.5" y="185.7">R20</text>
<text x="533.4" y="180.2">10k</text>
<text x="390.5" y="187.2">10k</text>
<text x="437.3" y="189">100nF</text>
<text x="460.4" y="189">10</text>
<text x="468" y="189">F</text>
<text x="508.5" y="188.9">10k</text>
<text x="123.4" y="201.6">CN2</text>
<text x="231.6" y="203.5">R19</text>
<text x="360.5" y="202.2">3.3k</text>
<text x="123.4" y="204.7">B8B-XH-A (LF)(SN) VL</text>
<text x="231.4" y="206.6">3.3k</text>
<text x="360.5" y="205.3">R13</text>
<text x="33" y="221.1">C4</text>
<text x="51.2" y="221.1">C5</text>
<text x="28" y="224.3">100nF</text>
<text x="51.2" y="224.3">10</text>
<text x="58.7" y="224.3">F</text>
<text x="542.6" y="233.3">U3</text>
<text x="542.6" y="236.5">B4B-XH-A-BK(LF)(SN) Am</text>
<text x="459.8" y="245.8">C23</text>
<text x="479.8" y="245.8">C22</text>
<text x="456.7" y="249">100nF</text>
<text x="479.8" y="249">10</text>
<text x="487.4" y="249">F</text>
<text x="125.7" y="263.5">1</text>
<text x="125.7" y="266.5">MPU6050_edit</text>
<text x="26.3" y="287.8">100nF</text>
<text x="29.5" y="284.6">C24</text>
<text x="49.4" y="287.8">10</text>
<text x="49.4" y="284.6">C25</text>
<text x="57" y="287.8">F</text>
</g>
<g font-size="3.2" fill="#00f">
<text x="31.7" y="29.1">1</text>
<text x="52.7" y="29.1">1</text>
<text x="75.8" y="29.1">2</text>
<text x="31.7" y="32.6">3</text>
<text x="544.8" y="32.6">1</text>
<text x="549.3" y="34">VDD</text>
<text x="31.7" y="36.1">2</text>
<text x="544.8" y="36.1">2</text>
<text x="544.8" y="39.7">3</text>
<text x="549.3" y="37.5">GND</text>
<text x="549.3" y="41.1">SLC</text>
<text x="544.8" y="43.2">4</text>
<text x="544.8" y="46.7">5</text>
<text x="549.3" y="44.6">SDA</text>
<text x="544.8" y="53.8">7</text>
<text x="544.8" y="50.2">6</text>
<text x="549.3" y="51.6">ALRT</text>
<text x="549.3" y="48.1">ADDR</text>
<text x="544.8" y="57.3">8</text>
<text x="549.3" y="58.7">A1</text>
<text x="549.3" y="55.2">A0</text>
<text x="48.8" y="60.8">3</text>
<text x="54" y="62.2">IN</text>
<text x="66.2" y="62.2">OUT</text>
<text x="76.2" y="60.8">2</text>
<text x="542.8" y="64.3">10</text>
<text x="544.8" y="60.8">9</text>
<text x="549.3" y="65.8">A3</text>
<text x="549.3" y="62.2">A2</text>
<text x="548.1" y="106.7">1</text>
<text x="548.1" y="110.2">2</text>
<text x="548.1" y="113.7">3</text>
<text x="551.6" y="108.4">1</text>
<text x="551.6" y="112">2</text>
<text x="548.1" y="117.3">4</text>
<text x="551.6" y="115.5">3</text>
<text x="551.6" y="119">4</text>
<text x="548.1" y="120.8">5</text>
<text x="548.1" y="124.3">6</text>
<text x="551.6" y="122.6">5</text>
<text x="403.5" y="131.4">1</text>
<text x="551.6" y="126.1">6</text>
<text x="403.5" y="134.9">2</text>
<text x="407" y="133.1">1</text>
<text x="407" y="136.7">2</text>
<text x="403.5" y="138.4">3</text>
<text x="403.5" y="142">4</text>
<text x="407" y="140.2">3</text>
<text x="407" y="143.7">4</text>
<text x="114.2" y="154.3">1</text>
<text x="114.2" y="157.8">2</text>
<text x="114.2" y="161.4">3</text>
<text x="117.7" y="156.1">1</text>
<text x="117.7" y="159.6">2</text>
<text x="114.2" y="164.9">4</text>
<text x="117.7" y="163.1">3</text>
<text x="117.7" y="166.7">4</text>
<text x="488.8" y="166.7">1</text>
<text x="492.3" y="164.9">1</text>
<text x="500.7" y="164.9">1</text>
<text x="513.3" y="164.9">2</text>
<text x="488.8" y="170.2">2</text>
<text x="492.3" y="168.4">2</text>
<text x="567.7" y="171.9">1</text>
<text x="572.2" y="173.4">IN+</text>
<text x="567.7" y="175.5">2</text>
<text x="567.7" y="179">3</text>
<text x="572.2" y="176.9">IN-</text>
<text x="567.7" y="182.5">4</text>
<text x="572.2" y="180.4">VBUS</text>
<text x="572.2" y="183.9">ALERT</text>
<text x="567.7" y="186.1">5</text>
<text x="567.7" y="189.6">6</text>
<text x="572.2" y="187.5">SCL</text>
<text x="572.2" y="191">SDA</text>
<text x="567.7" y="193.1">7</text>
<text x="567.7" y="196.6">8</text>
<text x="572.2" y="194.5">GND</text>
<text x="572.2" y="198">VCC</text>
<text x="119.5" y="209">1</text>
<text x="119.5" y="212.5">2</text>
<text x="123" y="210.7">1</text>
<text x="123" y="214.3">2</text>
<text x="119.5" y="216">3</text>
<text x="119.5" y="219.6">4</text>
<text x="123" y="217.8">3</text>
<text x="123" y="221.3">4</text>
<text x="119.5" y="223.1">5</text>
<text x="119.5" y="226.6">6</text>
<text x="123" y="224.9">5</text>
<text x="119.5" y="230.2">7</text>
<text x="119.5" y="233.7">8</text>
<text x="123" y="228.4">6</text>
<text x="123" y="231.9">7</text>
<text x="123" y="235.4">8</text>
<text x="541.1" y="240.7">1</text>
<text x="541.1" y="244.3">2</text>
<text x="544.6" y="242.5">1</text>
<text x="541.1" y="247.8">3</text>
<text x="541.1" y="251.3">4</text>
<text x="544.6" y="246">2</text>
<text x="544.6" y="249.6">3</text>
<text x="544.6" y="253.1">4</text>
</g>
<text font-size="3.2" x="63.1" y="72.4" transform="rotate(-90 63.1 72.4)">1</text>
<text font-size="3.2" fill="#a54b4b" x="136.7" y="290.5" transform="rotate(-90 136.7 290.5)">MPU6050</text>
<g font-size="2.5" fill="#f00">
<text x="270.1" y="143.7">1</text>
<text x="324.6" y="143.7">2</text>
<text x="274.1" y="145.1">3.3V</text>
<text x="318.8" y="145.1">5V</text>
<text x="318.8" y="148.7">5V</text>
<text x="324.6" y="147.2">4</text>
<text x="268.5" y="171.9">17</text>
<text x="274.1" y="173.4">3.3V</text>
</g>
<g font-size="2.5" fill="#06c">
<text x="270.1" y="147.2">3</text>
<text x="274.1" y="148.7">GPIO2 (SDA)</text>
<text x="270.1" y="150.8">5</text>
<text x="274.1" y="152.2">GPIO3 (SCL)</text>
</g>
<g font-size="2.5" fill="#060">
<text x="270.1" y="154.3">7</text>
<text x="274.1" y="155.7">GPIO4 (GPCLK0)</text>
<text x="306.2" y="155.7">GPIO14 (TX)</text>
<text x="324.6" y="154.3">8</text>
<text x="306" y="159.2">GPIO15 (RX)</text>
<text x="324.6" y="157.8">10</text>
<text x="324.6" y="161.4">12</text>
<text x="268.5" y="164.9">13</text>
<text x="274.1" y="166.3">GPIO27</text>
<text x="298.2" y="162.8">GPIO18 (PCM-CLK)</text>
<text x="268.5" y="168.4">15</text>
<text x="274.1" y="169.8">GPIO22</text>
<text x="312.6" y="169.8">GPIO23</text>
<text x="312.6" y="173.4">GPIO24</text>
<text x="324.6" y="168.4">16</text>
<text x="324.6" y="171.9">18</text>
<text x="324.6" y="179">22</text>
<text x="312.6" y="180.4">GPIO25</text>
<text x="268.5" y="193.1">29</text>
<text x="268.5" y="196.6">31</text>
<text x="274.1" y="194.5">GPIO5</text>
<text x="324.6" y="196.6">32</text>
<text x="268.5" y="200.2">33</text>
<text x="274.1" y="198">GPIO6</text>
<text x="274.1" y="201.6">GPIO13 (PWM1)</text>
<text x="301.9" y="198">GPIO12 (PWM0)</text>
<text x="268.5" y="207.2">37</text>
<text x="274.1" y="208.6">GPIO26</text>
</g>
<g font-size="2.5" fill="#333">
<text x="316.4" y="152.2">GND</text>
<text x="324.6" y="150.8">6</text>
</g>
<g font-size="2.5" fill="#90f">
<text x="268.5" y="161.4">11</text>
<text x="274.1" y="162.8">GPIO17</text>
<text x="268.5" y="175.5">19</text>
<text x="268.5" y="179">21</text>
<text x="274.1" y="176.9">GPIO10 (MOSI)</text>
<text x="268.5" y="182.5">23</text>
<text x="274.1" y="180.4">GPIO9 (MISO)</text>
<text x="274.1" y="183.9">GPIO11 (SCLK)</text>
<text x="306.2" y="183.9">GPIO8 (CE0)</text>
<text x="324.6" y="182.5">24</text>
<text x="306.2" y="187.5">GPIO7 (CE1)</text>
<text x="324.6" y="186.1">26</text>
<text x="268.5" y="203.7">35</text>
<text x="324.6" y="203.7">36</text>
<text x="274.1" y="205.1">GPIO19 (PCM-FS)</text>
<text x="298.5" y="208.6">GPIO20 (PCM DIN)</text>
<text x="312.6" y="205.1">GPIO16</text>
<text x="324.6" y="207.2">38</text>
<text x="296.1" y="212.2">GPIO21 (PCM DOUT)</text>
<text x="324.6" y="210.7">40</text>
</g>
<g font-size="2.5">
<text x="270.1" y="157.8">9</text>
<text x="274.1" y="159.2">GND</text>
<text x="316.4" y="166.3">GND</text>
<text x="324.6" y="164.9">14</text>
<text x="316.4" y="176.9">GND</text>
<text x="324.6" y="175.5">20</text>
<text x="268.5" y="186.1">25</text>
<text x="274.1" y="187.5">GND</text>
<text x="316.4" y="194.5">GND</text>
<text x="324.6" y="193.1">30</text>
<text x="316.4" y="201.6">GND</text>
<text x="324.6" y="200.2">34</text>
<text x="268.5" y="210.7">39</text>
<text x="274.1" y="212.2">GND</text>
</g>
<g font-size="2.5" fill="#609">
<text x="268.5" y="189.6">27</text>
<text x="274.1" y="191">GPIO0 (ID_SD)</text>
<text x="302.9" y="191">GPIO1 (ID_DC)</text>
<text x="324.6" y="189.6">28</text>
</g>
<g font-size="2.1" fill="#a54b4b">
<text x="118" y="272.1">VCC</text>
<text x="118" y="275.6">GND</text>
<text x="118" y="279.2">SCL</text>
<text x="118" y="282.7">SDA</text>
<text x="118" y="286.2">XDA</text>
<text x="118" y="289.8">XCL</text>
<text x="118" y="293.3">ADO</text>
<text x="118" y="296.8">INT</text>
</g>
</svg>
